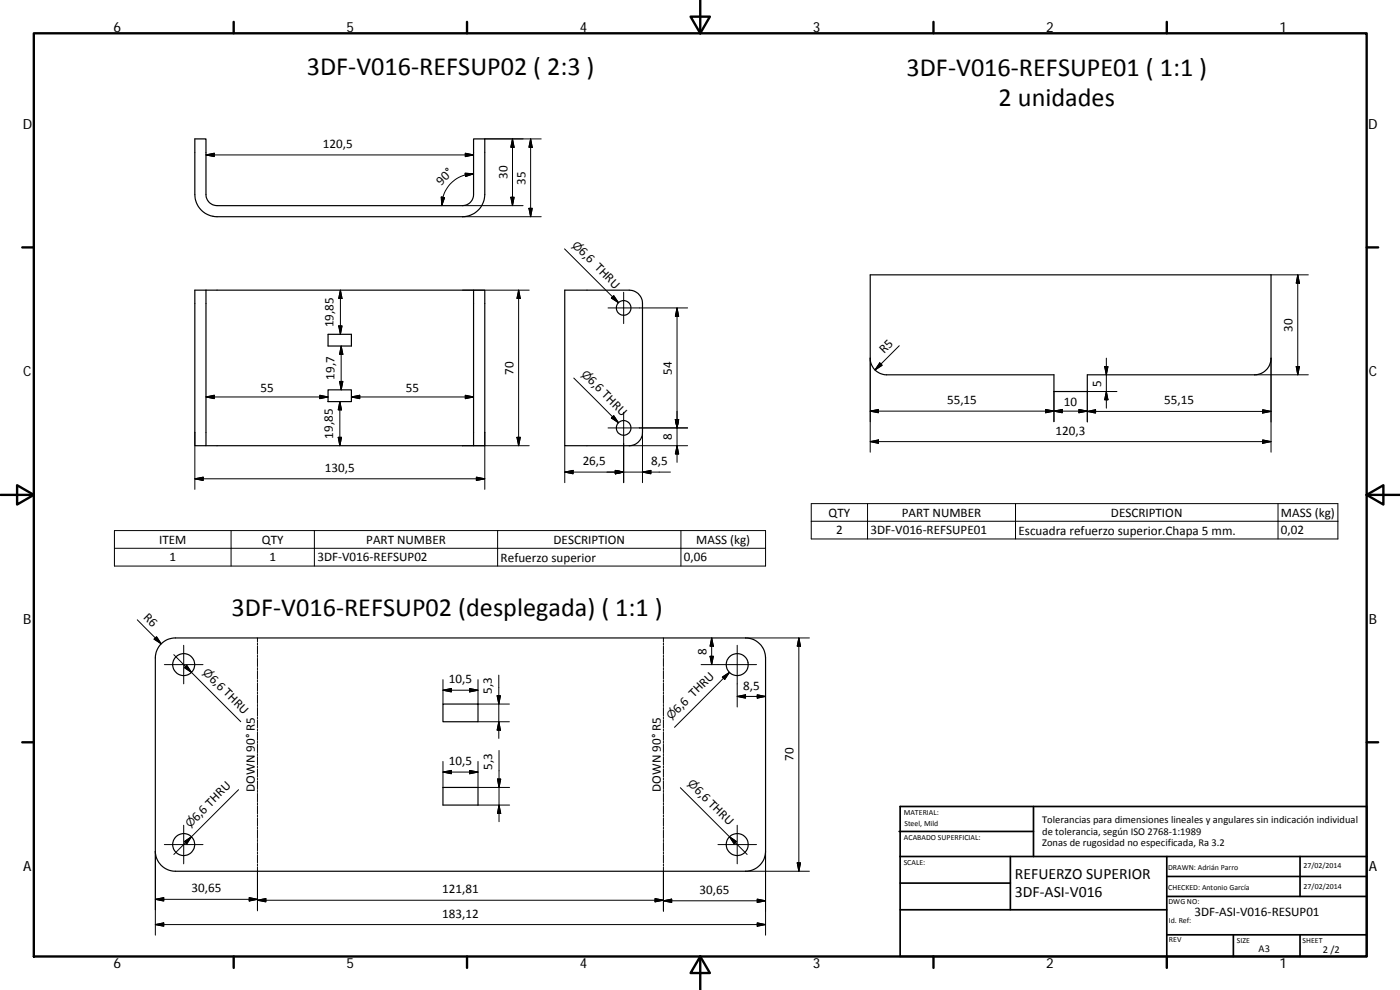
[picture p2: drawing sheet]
<svg xmlns="http://www.w3.org/2000/svg" width="420mm" height="297mm" viewBox="0 0 420 297" stroke-linecap="round" stroke-linejoin="round" font-family="sans-serif">
<g fill="none" stroke="#000" stroke-width=".36">
<path d="M58.5 41.7h3.3v16.6a3.3 3.3 0 0 0 3.3 3.4h73.7a3.3 3.3 0 0 0 3.3-3.4v-16.6h3.4v16.6a6.7 6.7 0 0 1-6.7 6.7h-73.7a6.7 6.7 0 0 1-6.6-6.7zM58.5 87.1h3.3v46.6h-3.3zM61.8 87.1h80.3M142.1 87.1h3.4v46.6h-3.4zM169.5 87.1h19.3a4 4 0 0 1 4 4v38.6a4 4 0 0 1-4 4h-19.3zM261.2 82.5h120.3v25a5 5 0 0 1-4.9 5h-50.3v5h-10v-5h-50.2a4.9 4.9 0 0 1-4.9-5zM98.5 117h7v3.5h-7zM98.5 100.3h7v3.5h-7zM61.8 133.7h80.3M48.4 193.2a5.9 5.9 0 0 1 4.2-1.8h171.1a6 6 0 0 1 6.1 6v58a6 6 0 0 1-6.1 6h-171.1a6 6 0 0 1-6-6v-58a6.1 6.1 0 0 1 1.8-4.2zM132.9 211.2h10.6v5.4h-10.6zM132.9 236.3h10.6v5.3h-10.6z"/>
<circle cx="187.1" cy="92.4" r="2.2"/>
<circle cx="187.2" cy="128.4" r="2.21"/>
<circle cx="55.1" cy="199.4" r="3.3"/>
<circle cx="221.2" cy="199.4" r="3.3"/>
<circle cx="55.1" cy="253.4" r="3.3"/>
<circle cx="221.2" cy="253.4" r="3.3"/>
</g>
<g fill="none" stroke="#000" stroke-width=".3">
<path d="M61.8 46.5l2.5-.5v1zM61.8 46.5h80.3M132.4 59.1l1 .2-.8 2.4zM139.6 52l2.5 .2-2.4 .8zM139.6 46l2.5 .5-2.5 .5zM142.1 52.2a9.5 9.5 0 0 0-5.6 1.8 9.6 9.6 0 0 0-3.6 5.2l-.3 2.5M145.5 41.7h16.9M153.3 59.2h1l-.5 2.5zM153.8 41.7v20M153.8 41.7l.5 2.5h-1zM159.2 41.7v23.3M159.2 41.7l.5 2.5h-1z"/>
<path d="M138.8 65h23.6M138.8 61.7h18.2M158.7 62.5h1l-.5 2.5zM169.4 74.7l16.2 16.1M101.7 97.8h.9l-.4 2.5zM102.2 87.1l.4 2.5h-.9zM102.2 87.1v13.2M138.8 87.1h20M155.6 87.1v46.6M155.6 87.1l.6 2.5h-1.1zM182.5 92.4h23.9M184.2 88.7l1.4 2.1-2.1-1.4z"/>
<path d="M187.2 87.7v9.4M203.2 92.4v46.3M203.2 92.4l.5 2.5h-1zM381.5 82.5h11.2M389.5 82.5v30M389.5 82.5l.5 2.5h-1zM61.8 119.1l2.5-.5v1zM61.8 119.1h36.7M96 118.6l2.5 .5-2.5 .5zM101.9 114.4h1l-.5 2.6zM102.4 103.8v13.2M102.4 103.8l.5 2.5h-1z"/>
<path d="M105.5 119.1l2.5-.5v1zM105.5 119.1h36.6M139.6 118.6l2.5 .5-2.5 .5zM172.2 113.4l13.4 13.5M261.2 107.5v28.2M264 108.9l.7 .7-2.1 1.4zM269.9 103.7l-7.3 7.3M316.3 117.5v9M331.5 110h1l-.5 2.5zM332 107.5v15M332 117.5l.5 2.5h-1zM335.2 117.5h-8.9v9.1"/>
<path d="M376.6 112.5h16.1M381.5 107.5v28.2M389 110h1l-.5 2.5zM58.5 129.7v17.1M101.5 131.2h1l-.5 2.5zM102 120.5v13.2M102 120.5l.5 2.5h-1zM138.8 133.7h20M145.5 129.7v17.1M155.1 131.2h1.1l-.6 2.5zM169.5 133.7v11.1M182.5 128.4h23.9"/>
<path d="M184.2 124.7l1.4 2.2-2.1-1.5zM187.2 123.7v21.1M188.8 133.7h17.6M192.8 129.7v15.1M202.7 125.9h1l-.5 2.5zM203.2 133.7l.5 2.5h-1zM261.2 132.5l2.4-.5v1zM261.2 123.4l2.4-.5v.9zM261.2 132.5h120.3M261.2 123.4h65.1M313.8 122.9l2.5 .5-2.5 .4zM316.3 123.4l2.5-.5v.9z"/>
<path d="M323.8 122.9l2.5 .5-2.5 .4zM326.3 123.4h55.2M326.3 123.4l2.5-.5v1zM378.9 132l2.6 .5-2.6 .5zM378.9 122.9l2.6 .5-2.6 .5zM34.3 159.2h195.5v10.6h-195.5zM58.5 143.7l2.5-.5v1zM58.5 143.7h87M69.4 159.2v10.6M94.3 159.2v10.6M143 143.2l2.5 .5-2.5 .5zM149.3 159.2v10.6"/>
<path d="M169.5 141.6l2.5-.5v1.1zM169.5 141.6h31.7M184.7 141.1l2.5 .5-2.5 .6zM192.8 141.6l2.5-.5v1.1zM204.4 159.2v10.6M243.5 151.1h158v10.6h-158zM243.5 156.4h158M260.4 151.1v10.6M304.8 151.1v10.6M383.5 151.1v10.6M34.3 164.5h195.5M41.2 186l7.2 7.2"/>
<path d="M47 191.1l1.4 2.1-2.1-1.4zM49.3 199.4h11.6M52.2 196.4l20.1 20.1M55.1 193.6v11.6M56 199.6l1.5 2.1-2.2-1.4zM77.3 191.4v1.2M77.3 192.9v.7M77.3 193.9v2.4M77.3 196.6v.7M77.3 197.5v2.5M199.1 191.4v1.2M199.1 192.9v.7"/>
<path d="M199.1 193.9v2.4M199.1 196.6v.7M199.1 197.5v2.5M210.4 199.4h16.6M213.1 196.9h1l-.5 2.5zM213.6 191.4v8M213.6 191.4l.5 2.5h-1zM221.2 193.6v18.5M223.7 191.4h19.2M239.7 191.4v70M239.7 191.4l.6 2.5h-1zM77.3 200.3v.6"/>
<path d="M77.3 201.2v2.5M77.3 204v.6M77.3 204.9v2.5M77.3 207.7v.6M77.3 208.6v2.5M77.3 211.4v.6M77.3 212.3v2.5M77.3 215.1v.6M77.3 216v2.4M77.3 218.7v.7M77.3 219.6v2.5M132.9 203.9v7.3"/>
<path d="M132.9 207.1l2.6-.5v1zM132.9 207.1h10.6M140.9 206.6l2.6 .5-2.6 .5zM143.5 203.9v7.3h9.4M143.5 216.6h9.4M149.2 208.7h1l-.5 2.5zM149.7 202.6v19M149.7 216.6l.5 2.5h-1zM199.1 200.3v.6M199.1 201.2v2.5M199.1 204v.6M199.1 204.9v2.5"/>
<path d="M199.1 207.7v.6M199.1 208.6v2.5M199.1 211.4v.6M199.1 212.3v2.5M199.1 215.1v.6M199.1 216v2.4M199.1 218.7v.7M199.1 219.6v2.5M216.8 203.2l2.1-1.5-1.4 2.2zM218.9 201.7l-16.5 16.5M221.2 209l2.5-.5v1zM221.2 209h8.6"/>
<path d="M227.3 208.5l2.5 .5-2.5 .5zM71.6 236.9l-19.4 19.5M77.3 222.4v.6M77.3 223.3v2.5M77.3 226.1v.6M77.3 227v2.5M77.3 229.8v.6M77.3 230.7v2.5M77.3 233.5v.6M77.3 234.4v2.5M77.3 237.2v.6M77.3 238.1v2.4"/>
<path d="M132.9 228.5v7.8M132.9 231.6l2.6-.4v1zM132.9 231.6h10.6M140.9 231.2l2.6 .4-2.6 .6zM143.5 228.5v7.8h9.4M149.3 233.7h1l-.5 2.6zM149.8 225.2v21.3M199.1 222.4v.6M199.1 223.3v2.5M199.1 226.1v.6M199.1 227v2.5M199.1 229.8v.6"/>
<path d="M199.1 230.7v2.5M199.1 233.5v.6M199.1 234.4v2.5M199.1 237.2v.6M199.1 238.1v2.4M204.2 236.3l20 20.1M46.6 255.4v25.2M49.3 253.4h11.6M55.1 247.6v11.6M55.3 252.5l2.2-1.4-1.5 2.1zM77.3 240.8v.6M77.3 241.7v2.5"/>
<path d="M77.3 244.5v.6M77.3 245.4v2.5M77.3 248.2v.6M77.3 249.1v2.5M77.3 251.9v.6M77.3 252.8v2.4M77.3 255.6v.6M77.3 256.5v2.4M77.3 259.2v.7M143.5 241.6h9.4M149.8 241.6l.5 2.5h-1zM199.1 240.8v.6"/>
<path d="M199.1 241.7v2.5M199.1 244.5v.6M199.1 245.4v2.5M199.1 248.2v.6M199.1 249.1v2.5M199.1 251.9v.6M199.1 252.8v2.4M199.1 255.6v.6M199.1 256.5v2.4M199.1 259.2v.7M215.5 253.4h11.5M218.9 251.1l2.2 1.4-.8 .7z"/>
<path d="M221.2 247.6v11.6M229.8 255.4v25.2M239.3 258.9h1l-.6 2.5zM46.6 269.8l2.5-.5v1zM46.6 277.4l2.5-.5v1zM46.6 269.8h30.7M46.6 277.4h183.2M74.8 269.3l2.5 .5-2.5 .5zM77.3 270.1l2.5-.5v1zM77.3 270.1h121.8M77.3 260.2v13.1M196.6 269.6l2.5 .5-2.5 .5z"/>
<path d="M199.1 260.2v13.3M199.1 270.3l2.5-.5v1zM199.1 270.3h30.7M223.7 261.4h19.2M227.3 269.8l2.5 .5-2.5 .5zM227.3 276.9l2.5 .5-2.5 .5z"/>
</g>
<g fill="none" stroke="#000" stroke-width=".71">
<path d="M10.1 10h400.1v277h-400.1zM70.1 6.6v3.4M140.2 6.6v3.4M207.3 5h5.8l-2.9 5zM210.2 0v10M280.2 6.6v3.4M350.2 6.6v3.4M6.7 74.2h3.4M410.2 74.2h3.4M.2 148.5h9.9M5.1 145.6l5 2.9-5 2.9zM410.2 148.5l5-2.9v5.8z"/>
<path d="M410.2 148.5h9.9M6.7 222.7h3.4M410.2 222.7h3.4M70.1 287v3.4M140.2 287v3.4M210.2 287l2.9 5h-5.8zM210.2 287v10M280.2 287v3.4M350.2 287v3.4"/>
</g>
<g fill="none" stroke="#000" stroke-width=".51">
<path d="M269.8 249.5h40.4M270.1 257h140.1M270.1 242h140.1v45h-140.1zM303.2 257v16M310.2 242v15M350.2 257v30M390.2 257v12M270.1 273h80.1M270.1 265h33.1M350.2 269h60M350.2 263h60M350.2 280.5h60"/>
<path d="M370.2 280.5v6.5M390.2 280.5v6.5"/>
</g>
<g fill="#000" stroke="#000" stroke-width=".3">
<path d="M61.8 46.5l2.5-.5v1zM132.4 59.1l1 .2-.8 2.4zM139.6 46l2.5 .5-2.5 .5zM139.6 52l2.5 .2-2.4 .8zM153.3 59.2h1l-.5 2.5zM153.8 41.7l.5 2.5h-1zM159.2 41.7l.5 2.5h-1zM158.7 62.5h1l-.5 2.5zM101.7 97.8h.9l-.4 2.5zM102.2 87.1l.4 2.5h-.9zM155.6 87.1l.6 2.5h-1.1zM184.2 88.7l1.4 2.1-2.1-1.4z"/>
<path d="M203.2 92.4l.5 2.5h-1zM389.5 82.5l.5 2.5h-1zM61.8 119.1l2.5-.5v1zM96 118.6l2.5 .5-2.5 .5zM101.9 114.4h1l-.5 2.6zM102.4 103.8l.5 2.5h-1zM105.5 119.1l2.5-.5v1zM139.6 118.6l2.5 .5-2.5 .5zM264 108.9l.7 .7-2.1 1.4zM331.5 110h1l-.5 2.5zM332 117.5l.5 2.5h-1zM389 110h1l-.5 2.5z"/>
<path d="M101.5 131.2h1l-.5 2.5zM102 120.5l.5 2.5h-1zM155.1 131.2h1.1l-.6 2.5zM184.2 124.7l1.4 2.2-2.1-1.5zM202.7 125.9h1l-.5 2.5zM203.2 133.7l.5 2.5h-1zM261.2 132.5l2.4-.5v1zM261.2 123.4l2.4-.5v.9zM313.8 122.9l2.5 .5-2.5 .4zM316.3 123.4l2.5-.5v.9zM323.8 122.9l2.5 .5-2.5 .4zM326.3 123.4l2.5-.5v1z"/>
<path d="M378.9 132l2.6 .5-2.6 .5zM378.9 122.9l2.6 .5-2.6 .5zM58.5 143.7l2.5-.5v1zM143 143.2l2.5 .5-2.5 .5zM169.5 141.6l2.5-.5v1.1zM184.7 141.1l2.5 .5-2.5 .6zM192.8 141.6l2.5-.5v1.1zM47 191.1l1.4 2.1-2.1-1.4zM213.1 196.9h1l-.5 2.5zM213.6 191.4l.5 2.5h-1zM239.7 191.4l.6 2.5h-1zM56 199.6l1.5 2.1-2.2-1.4z"/>
<path d="M132.9 207.1l2.6-.5v1zM140.9 206.6l2.6 .5-2.6 .5zM149.2 208.7h1l-.5 2.5zM149.7 216.6l.5 2.5h-1zM216.8 203.2l2.1-1.5-1.4 2.2zM221.2 209l2.5-.5v1zM227.3 208.5l2.5 .5-2.5 .5zM132.9 231.6l2.6-.4v1zM140.9 231.2l2.6 .4-2.6 .6zM149.3 233.7h1l-.5 2.6zM55.3 252.5l2.2-1.4-1.5 2.1zM149.8 241.6l.5 2.5h-1z"/>
<path d="M218.9 251.1l2.2 1.4-.8 .7zM239.3 258.9h1l-.6 2.5zM46.6 269.8l2.5-.5v1zM46.6 277.4l2.5-.5v1zM74.8 269.3l2.5 .5-2.5 .5zM77.3 270.1l2.5-.5v1zM196.6 269.6l2.5 .5-2.5 .5zM199.1 270.3l2.5-.5v1zM227.3 269.8l2.5 .5-2.5 .5zM227.3 276.9l2.5 .5-2.5 .5z"/>
</g>
<g font-size="7.9">
<text x="92.1" y="22.5">3DF‐V016‐REFSUP02 ( 2:3 )</text>
<text x="272" y="22.8">3DF‐V016‐REFSUPE01 ( 1:1 )</text>
<text x="299.7" y="31.8">2 unidades</text>
<text x="69.5" y="184.7">3DF‐V016‐REFSUP02 (desplegada) ( 1:1 )</text>
</g>
<g font-size="4.7">
<text x="304.6" y="263.8">REFUERZO SUPERIOR</text>
<text x="304.6" y="269.2">3DF‐ASI‐V016</text>
</g>
<g font-size="4.2">
<text x="34" y="9.6">6</text>
<text x="104" y="9.6">5</text>
<text x="174" y="9.6">4</text>
<text x="244" y="9.6">3</text>
<text x="314" y="9.6">2</text>
<text x="384" y="9.6">1</text>
<text x="6.8" y="38.7">D</text>
<text x="410.6" y="38.7">D</text>
<text x="7" y="112.9">C</text>
<text x="410.8" y="112.9">C</text>
<text x="7" y="187.1">B</text>
<text x="410.8" y="187.1">B</text>
<text x="7" y="261.3">A</text>
<text x="410.8" y="261.3">A</text>
<text x="34" y="290.4">6</text>
<text x="104" y="290.4">5</text>
<text x="174" y="290.4">4</text>
<text x="244" y="290.4">3</text>
<text x="314" y="290.4">2</text>
<text x="384" y="290.4">1</text>
</g>
<g font-size="3.9">
<text x="96.9" y="44.4">120,5</text>
<text x="152.3" y="53.7" transform="rotate(-90 152.3 53.7)">30</text>
<text x="132.4" y="55.7" transform="rotate(-45 132.4 55.7)">90°</text>
<text x="157.7" y="55.4" transform="rotate(-90 157.7 55.4)">35</text>
<text x="173.5" y="75.7" transform="rotate(45 173.5 75.7)">6,6 THRU</text>
<text x="100.1" y="98.2" transform="rotate(-90 100.1 98.2)">19,85</text>
<text x="387.9" y="99.5" transform="rotate(-90 387.9 99.5)">30</text>
<text x="265.3" y="106.1" transform="rotate(-45 265.3 106.1)">R5</text>
<text x="100.3" y="113.9" transform="rotate(-90 100.3 113.9)">19,7</text>
<text x="154.1" y="112.4" transform="rotate(-90 154.1 112.4)">70</text>
<text x="201.6" y="112.4" transform="rotate(-90 201.6 112.4)">54</text>
<text x="78.2" y="117.5">55</text>
<text x="121.8" y="117.5">55</text>
<text x="176.3" y="114.4" transform="rotate(45 176.3 114.4)">6,6 THRU</text>
<text x="330.4" y="116" transform="rotate(-90 330.4 116)">5</text>
<text x="284.2" y="121.3">55,15</text>
<text x="319.3" y="121.8">10</text>
<text x="349.4" y="121.3">55,15</text>
<text x="99.9" y="131.6" transform="rotate(-90 99.9 131.6)">19,85</text>
<text x="316.8" y="130.5">120,3</text>
<text x="201.6" y="132.1" transform="rotate(-90 201.6 132.1)">8</text>
<text x="97.5" y="141.6">130,5</text>
<text x="174.9" y="139.6">26,5</text>
<text x="195.5" y="139.6">8,5</text>
<text x="248.7" y="155">QTY</text>
<text x="270.6" y="155">PART NUMBER</text>
<text x="333.4" y="155">DESCRIPTION</text>
<text x="384.4" y="155.1">MASS (kg)</text>
<text x="250.9" y="160.3">2</text>
<text x="261.2" y="160.3">3DF‐V016‐REFSUPE01</text>
<text x="305.7" y="160.4">Escuadra refuerzo superior.Chapa 5 mm.</text>
<text x="384.4" y="160.3">0,02</text>
<text x="47.8" y="163.1">ITEM</text>
<text x="78.6" y="163.1">QTY</text>
<text x="109.9" y="163.1">PART NUMBER</text>
<text x="166.1" y="163.1">DESCRIPTION</text>
<text x="209" y="163.2">MASS (kg)</text>
<text x="50.9" y="168.4">1</text>
<text x="80.9" y="168.4">1</text>
<text x="95.3" y="168.4">3DF‐V016‐REFSUP02</text>
<text x="150.3" y="168.5">Refuerzo superior</text>
<text x="205.3" y="168.4">0,06</text>
<text x="42.9" y="185.4" transform="rotate(45 42.9 185.4)">R6</text>
<text x="212" y="196.4" transform="rotate(-90 212 196.4)">8</text>
<text x="62.7" y="203.9" transform="rotate(45 62.7 203.9)">6,6 THRU</text>
<text x="134.7" y="205">10,5</text>
<text x="147.6" y="208.3" transform="rotate(-90 147.6 208.3)">5,3</text>
<text x="223" y="206.9">8,5</text>
<text x="203.4" y="214.2" transform="rotate(-45 203.4 214.2)">6,6 THRU</text>
<text x="134.7" y="229.6">10,5</text>
<text x="147.7" y="230.9" transform="rotate(-90 147.7 230.9)">5,3</text>
<text x="238.2" y="228.4" transform="rotate(-90 238.2 228.4)">70</text>
<text x="76.5" y="237.6" transform="rotate(-90 76.5 237.6)">DOWN 90° R5</text>
<text x="198.3" y="237.6" transform="rotate(-90 198.3 237.6)">DOWN 90° R5</text>
<text x="208.2" y="237.3" transform="rotate(45 208.2 237.3)">6,6 THRU</text>
<text x="59" y="246.5" transform="rotate(-45 59 246.5)">6,6 THRU</text>
<text x="57.5" y="267.7">30,65</text>
<text x="132.7" y="268">121,81</text>
<text x="209.9" y="268.2">30,65</text>
<text x="132.7" y="275.3">183,12</text>
<text x="358.5" y="274.9">3DF‐ASI‐V016‐RESUP01</text>
</g>
<g font-size="3.3">
<text x="171.5" y="73.7" transform="rotate(45 171.5 73.7)">⌀</text>
<text x="174.3" y="112.5" transform="rotate(45 174.3 112.5)">⌀</text>
<text x="60.7" y="201.9" transform="rotate(45 60.7 201.9)">⌀</text>
<text x="201.5" y="216.2" transform="rotate(-45 201.5 216.2)">⌀</text>
<text x="206.3" y="235.4" transform="rotate(45 206.3 235.4)">⌀</text>
<text x="57" y="248.5" transform="rotate(-45 57 248.5)">⌀</text>
</g>
<g font-size="3.1">
<text x="312.8" y="246.8">Tolerancias para dimensiones lineales y angulares sin indicación individual</text>
<text x="312.8" y="250.4">de tolerancia, según ISO 2768‐1:1989</text>
<text x="312.8" y="254">Zonas de rugosidad no especificada, Ra 3.2</text>
<text x="377.7" y="285.6">A3</text>
<text x="397" y="285.9">2 /2</text>
</g>
<g font-size="2.4">
<text x="271.2" y="244.4">MATERIAL:</text>
<text x="271.3" y="251.9">ACABADO SUPERFICIAL:</text>
<text x="271.4" y="247.9">Steel, Mild</text>
<text x="271.2" y="259.7">SCALE:</text>
<text x="350.6" y="260.9">DRAWN: Adrián Parro</text>
<text x="391.2" y="260.6">27/02/2014</text>
<text x="350.6" y="267">CHECKED: Antonio García</text>
<text x="391.2" y="266.6">27/02/2014</text>
<text x="350.7" y="271.4">DWG NO:</text>
<text x="350.8" y="276.8">Id. Ref:</text>
<text x="350.8" y="282.8">REV</text>
<text x="371.2" y="282.9">SIZE</text>
<text x="390.9" y="282.9">SHEET</text>
</g>
</svg>
